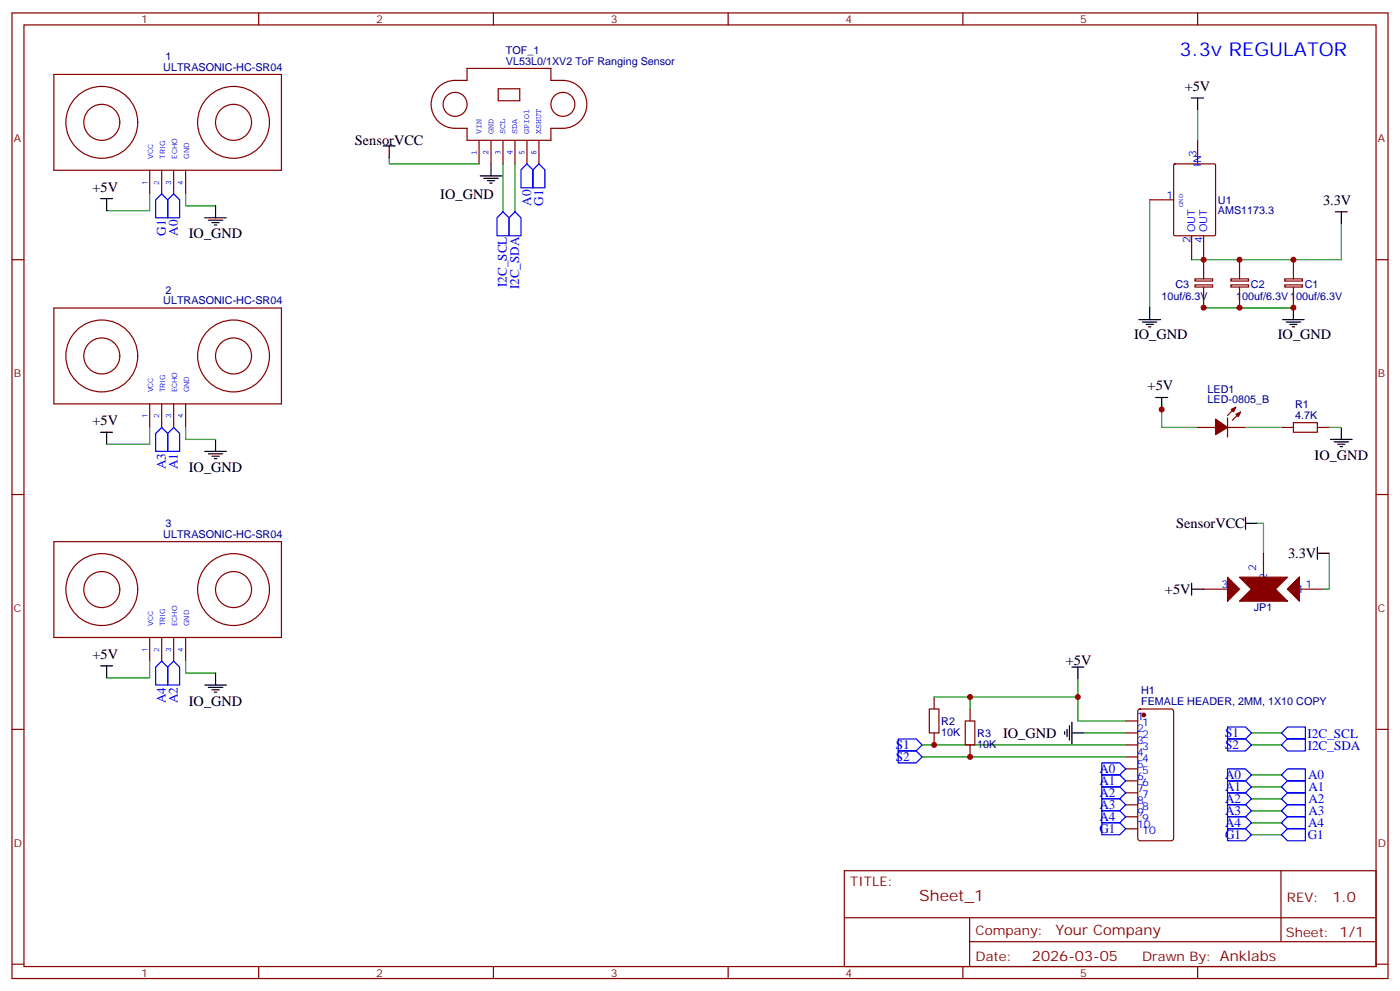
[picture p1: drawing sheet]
<svg xmlns="http://www.w3.org/2000/svg" width="412mm" height="292mm" viewBox="0 0 412 292" stroke-linecap="round" stroke-linejoin="round" font-family="sans-serif">
<g fill="none" stroke="#870000" stroke-width=".35">
<path d="M3.5 3.8h405.4v284.3h-405.4zM7.1 7.3h398.2v277.3h-398.2zM76.2 3.8v3.5M145.3 3.8v3.5M214.5 3.8v3.5M283.6 3.8v3.5M352.8 3.8v3.5M15.9 21.9h67v28.2h-67zM134.1 27.2a3.5 3.5 0 0 1 3.1 5.1 3.5 3.5 0 0 1-5.9 .6 3.5 3.5 0 0 1 2-5.6l.8-.1M146.8 26.1h6.3v3.6h-6.3zM165.8 23.7h-3.5v-3.6h-24.7v3.6a11 11 0 0 0-7.4 1.1 7.1 7.1 0 0 0-2.9 7.9 7.1 7.1 0 0 0 6.8 5.1h3.5v3.5h24.7v-3.5a11 11 0 0 0 7.3-1.2 7.1 7.1 0 0 0 3-7.9 7.1 7.1 0 0 0-6.8-5M165.8 27.2a3.5 3.5 0 0 1 3.2 5.1 3.5 3.5 0 0 1-6 .6 3.5 3.5 0 0 1 2.1-5.6l.7-.1"/>
<path d="M44.1 50.1v7M47.6 50.1v7M51.2 50.1v7M54.7 50.1v7M141.1 41.3v7M144.6 41.3v7M148.2 41.3v7M151.7 41.3v7M155.2 41.3v7M158.7 41.3v7M338.7 58.8h7M345.8 48.4l.3-.1h11.6l.3 .1 .1 20.7-.2 .3h-11.8l-.3-.2z"/>
<path d="M352.8 41.2v7.1M3.5 76.5h3.6M351 69.4v7.1M354.5 69.4v12.7M365.1 76.5v5.6M381 76.5v5.6M405.3 76.5h3.6M15.9 90.7h67v28.2h-67zM352 83.9h5.2v.6h-5.2zM352 82.1h5.2v.7h-5.2zM354.5 84.6v6M362.6 83.9h5.2v.6h-5.2z"/>
<path d="M362.6 82.1h5.2v.7h-5.2zM365.1 84.6v6M378.5 83.9h5.1v.6h-5.1zM378.5 82.1h5.1v.7h-5.1zM381 84.6v6M44.1 118.9v7M47.6 118.9v7M51.2 118.9v7M54.7 118.9v7M352.8 125.9h5.3M361.6 125.9h5.3M377.5 125.9h3.5"/>
<path d="M381 124.5h7.1v2.8h-7.1zM388.1 125.9h3.5M3.5 145.6h3.6M15.9 159.5h67v28.2h-67zM405.3 145.6h3.6M35.3 173.6a5.3 5.3 0 0 0-7.7-4.7 5.3 5.3 0 0 0-.7 9 5.3 5.3 0 0 0 8.3-3.4l.1-.9M40.6 173.6a10.6 10.6 0 0 0-15.5-9.4 10.6 10.6 0 0 0-1.2 18.1 10.6 10.6 0 0 0 16.6-7.4l.1-1.3M74.1 173.6a5.3 5.3 0 0 0-7.7-4.7 5.3 5.3 0 0 0-.7 9 5.3 5.3 0 0 0 8.3-3.4l.1-.9M79.4 173.6a10.6 10.6 0 0 0-15.5-9.4 10.6 10.6 0 0 0-1.1 18.1 10.6 10.6 0 0 0 16.5-7.4l.1-1.3M354.5 173.5h7.1M372.2 162.9v7.1M382.8 173.5h7"/>
<path d="M44.1 187.7v7M47.6 187.7v7M51.2 187.7v7M54.7 187.7v7M3.5 214.8h3.6M273.8 208.8h2.8v7h-2.8zM275.2 205.2v3.6M275.2 215.8v3.6M284.3 212.3h2.9v7.1h-2.9zM285.8 208.8v3.5M285.8 219.4v3.5M331.6 212.3h3.5"/>
<path d="M331.6 215.8h3.5M331.6 219.4h3.5M335.4 209l.4-.2h9.2l.7 .4v37.7l-.4 .6-9.5 .1-.6-.5-.1-37.6zM405.3 214.8h3.6M331.6 222.9h3.5M331.6 226.4h3.5M331.6 229.9h3.5M331.6 233.5h3.5M331.6 237h3.5M248.7 256.4h156.6v28.2h-156.6zM331.6 240.5h3.5M331.6 244.1h3.5"/>
<path d="M377.3 256.4v20.9M248.7 270.2h156.5M285.6 277.3h119.6M285.6 270.2v14.2M3.5 283.9h3.6M76.2 284.6v3.5M145.3 284.6v3.5M214.5 284.6v3.5M283.6 284.6v3.5M352.8 284.6v3.5M405.3 283.9h3.6"/>
<circle cx="30" cy="36" r="10.6"/>
<circle cx="30" cy="36" r="5.3"/>
<circle cx="68.8" cy="36" r="10.6"/>
<circle cx="68.8" cy="36" r="5.3"/>
<circle cx="30" cy="104.8" r="10.6"/>
<circle cx="30" cy="104.8" r="5.3"/>
<circle cx="68.8" cy="104.8" r="10.6"/>
<circle cx="68.8" cy="104.8" r="5.3"/>
</g>
<g fill="#870000" stroke="#870000" stroke-width=".35">
<path d="M358.1 123.4l3.5 2.5-3.5 2.1z"/>
<path d="M361.6 123v5.7z"/>
<path d="M361.6 122.3l1.4-1.4z"/>
<path d="M363 123.8l1.4-1.5z"/>
<path d="M362.7 120.6l1.4-.7-.7 1.4z"/>
<path d="M364.1 122l1.4-.7-.7 1.4z"/>
<path d="M382.8 170v7l-3.6-3.5z"/>
<path d="M365.1 170h14.1l-3.5 3.5 3.5 3.5h-14.1l3.6-3.5z"/>
<path d="M361.6 170l3.5 3.5-3.5 3.5z"/>
<circle cx="336.9" cy="210.5" r=".53"/>
</g>
<g fill="none" stroke="#008700" stroke-width=".35">
<path d="M352.8 32.4v8.8M44.1 57.1v4.9h-12.7M54.7 57.1v3.5h8.8M114.7 46.5v1.8h26.4M148.2 48.3v14.1M151.7 48.3v14.1M338.7 58.8v31.8M395.1 65.9v10.6h-44.1M354.5 90.6h26.5M342.2 118.8v7.1h10.6M44.1 125.9v4.9h-12.7M54.7 125.9v3.5h8.8"/>
<path d="M366.9 125.9h10.6M391.6 125.9h3.5M370.4 154.1h1.8v8.8M391.6 162.9v10.6h-1.8M44.1 194.7v4.9h-12.7M54.7 194.7v3.5h8.8M317.5 200v12.3h14.1M271.6 219.4h60M275.2 205.2h10.6v3.6M285.8 205.2h31.7M319.3 215.8h12.3M368.7 215.8h8.8"/>
<path d="M368.7 219.4h8.8M271.6 222.9h60M368.7 228.2h8.8M368.7 231.7h8.8M368.7 235.2h8.8M368.7 238.8h8.8M368.7 245.8h8.8M368.7 242.3h8.8"/>
</g>
<g fill="none" stroke="#00f" stroke-width=".35">
<path d="M47.6 57.1l1.8 1.7v5.3h-3.5v-5.3zM51.2 57.1l1.7 1.7v5.3h-3.5v-5.3zM155.2 48.3l1.8 1.7v5.3h-3.5v-5.3zM158.7 48.3l1.8 1.7v5.3h-3.5v-5.3zM148.2 62.4l1.7 1.7v5.3h-3.5v-5.3zM151.7 62.4l1.8 1.7v5.3h-3.6v-5.3zM47.6 125.9l1.8 1.7v5.3h-3.5v-5.3zM51.2 125.9l1.7 1.7v5.3h-3.5v-5.3zM47.6 194.7l1.8 1.7v5.3h-3.5v-5.3zM51.2 194.7l1.7 1.7v5.3h-3.5v-5.3zM264.6 217.6h5.3l1.7 1.8-1.7 1.7h-5.3zM361.6 214.1h5.3l1.8 1.7-1.8 1.8h-5.3z"/>
<path d="M361.6 217.6h5.3l1.8 1.8-1.8 1.7h-5.3zM377.5 215.8l1.7-1.7h5.3v3.5h-5.3zM377.5 219.4l1.7-1.8h5.3v3.5h-5.3zM264.6 221.1h5.3l1.7 1.8-1.7 1.7h-5.3zM324.6 238.8h5.2l1.8 1.7-1.8 1.8h-5.2zM324.6 235.2h5.2l1.8 1.8-1.8 1.8h-5.2zM324.6 231.7h5.2l1.8 1.8-1.8 1.7h-5.2zM324.6 228.2h5.2l1.8 1.7-1.8 1.8h-5.2zM324.6 224.6h5.2l1.8 1.8-1.8 1.8h-5.2zM361.6 226.4h5.3l1.8 1.8-1.8 1.7h-5.3zM361.6 229.9h5.3l1.8 1.8-1.8 1.8h-5.3zM361.6 233.5h5.3l1.8 1.7-1.8 1.8h-5.3z"/>
<path d="M361.6 237h5.3l1.8 1.8-1.8 1.7h-5.3zM377.5 228.2l1.7-1.8h5.3v3.5h-5.3zM377.5 231.7l1.7-1.8h5.3v3.6h-5.3zM377.5 235.2l1.7-1.7h5.3v3.5h-5.3zM377.5 238.8l1.7-1.8h5.3v3.5h-5.3zM324.6 242.3h5.2l1.8 1.8-1.8 1.7h-5.2zM361.6 244.1h5.3l1.8 1.7-1.8 1.8h-5.3zM361.6 240.5h5.3l1.8 1.8-1.8 1.8h-5.3zM377.5 242.3l1.7-1.8h5.3v3.6h-5.3zM377.5 245.8l1.7-1.7h5.3v3.5h-5.3z"/>
</g>
<g fill="none" stroke="#000" stroke-width=".35">
<path d="M351 28.9h3.5M352.8 28.9v3.5M29.6 58.5h3.6M31.4 58.5v3.5M112.9 43h3.5M114.7 43v3.5M141.5 51.8h6.3M142.5 52.5h4.3M143.6 53.2h2.1M144.3 53.9h.7M144.6 48.3v3.5M60.3 64.1h6.4"/>
<path d="M61.4 64.8h4.2M62.4 65.5h2.2M63.1 66.3h.8M63.5 60.6v3.5M393.3 62.4h3.6M395.1 62.4v3.5M335.5 94.1h6.3M336.5 94.8h4.3M337.6 95.5h2.1M338.3 96.2h.7M338.7 90.6v3.5M377.8 94.1h6.4"/>
<path d="M378.9 94.8h4.2M379.9 95.5h2.2M380.6 96.2h.8M381 90.6v3.5M340.4 117.1h3.6M342.2 117.1v3.5M29.6 127.3h3.6M31.4 127.3v3.5M60.3 132.9h6.4M61.4 133.6h4.2M62.4 134.3h2.2M63.1 135h.8"/>
<path d="M63.5 129.4v3.5M391.9 129.4h6.4M393 130.1h4.2M394.1 130.8h2.1M394.8 131.5h.7M395.1 125.9v3.5M366.9 154.1h3.5M366.9 152.3v3.6M351 173.5h3.5M351 171.7v3.6M388.1 162.9h3.5M388.1 161.1v3.6"/>
<path d="M29.6 196.1h3.6M31.4 196.1v3.5M63.5 198.2v3.5M315.7 196.4h3.6M317.5 196.4v3.6M60.3 201.7h6.4M61.4 202.4h4.2M62.4 203.1h2.2M63.1 203.8h.8M313.6 215.5v.7M314.3 214.8v2.1M315 213.7v4.2"/>
<path d="M315.7 215.8h3.6M315.7 212.7v6.3"/>
</g>
<g fill="#c00">
<circle cx="342.2" cy="120.6" r=".88"/>
<circle cx="365.1" cy="76.5" r=".88"/>
<circle cx="354.5" cy="90.6" r=".88"/>
<circle cx="365.1" cy="90.6" r=".88"/>
<circle cx="381" cy="90.6" r=".88"/>
<circle cx="354.5" cy="76.5" r=".88"/>
<circle cx="275.2" cy="219.4" r=".88"/>
<circle cx="285.8" cy="222.9" r=".88"/>
<circle cx="317.5" cy="205.2" r=".88"/>
<circle cx="285.8" cy="205.2" r=".88"/>
<circle cx="381" cy="76.5" r=".88"/>
</g>
<text font-size="5.6" fill="#00f" x="347.5" y="16.5">3.3v REGULATOR</text>
<text font-size="4.6" fill="#800" x="270.8" y="265.4">Sheet_1</text>
<g font-size="4.2">
<text x="349" y="26.8">+5V</text>
<text x="104.5" y="42.6">SensorVCC</text>
<text x="27.3" y="56.4">+5V</text>
<text x="129.7" y="58.5">IO_GND</text>
<text x="389.7" y="60.3">3.3V</text>
<text x="55.6" y="70.2">IO_GND</text>
<text x="334.1" y="99.8">IO_GND</text>
<text x="376.4" y="99.8">IO_GND</text>
<text x="338.1" y="115">+5V</text>
<text x="27.3" y="125.2">+5V</text>
<text x="387.2" y="135.5">IO_GND</text>
<text x="55.6" y="139">IO_GND</text>
<text x="346.5" y="155.5">SensorVCC</text>
<text x="379.4" y="164.3">3.3V</text>
<text x="343.2" y="174.9">+5V</text>
<text x="27.3" y="194">+5V</text>
<text x="314" y="195.7">+5V</text>
<text x="55.6" y="207.8">IO_GND</text>
<text x="295.5" y="217.2">IO_GND</text>
</g>
<g font-size="4.2" fill="#800">
<text x="392.5" y="265.7">1.0</text>
<text x="310.9" y="275.2">Your Company</text>
<text x="304" y="283">2026-03-05</text>
</g>
<g font-size="3.9" fill="#00f">
<text x="156.5" y="60.6" transform="rotate(-90 156.5 60.6)">A0</text>
<text x="160" y="60.6" transform="rotate(-90 160 60.6)">G1</text>
<text x="48.9" y="69.4" transform="rotate(-90 48.9 69.4)">G1</text>
<text x="52.4" y="69.4" transform="rotate(-90 52.4 69.4)">A0</text>
<text x="149.3" y="84.5" transform="rotate(-90 149.3 84.5)">I2C_SCL</text>
<text x="152.9" y="85.2" transform="rotate(-90 152.9 85.2)">I2C_SDA</text>
<text x="48.9" y="138.2" transform="rotate(-90 48.9 138.2)">A3</text>
<text x="52.4" y="138.2" transform="rotate(-90 52.4 138.2)">A1</text>
<text x="48.9" y="207" transform="rotate(-90 48.9 207)">A4</text>
<text x="52.4" y="207" transform="rotate(-90 52.4 207)">A2</text>
<text x="263.9" y="220.6">S1</text>
<text x="360.9" y="217.1">S1</text>
<text x="360.9" y="220.6">S2</text>
<text x="385.2" y="217.2">I2C_SCL</text>
<text x="385.2" y="220.7">I2C_SDA</text>
<text x="263.9" y="224.2">S2</text>
<text x="323.8" y="227.7">A0</text>
<text x="323.8" y="231.2">A1</text>
<text x="360.9" y="229.4">A0</text>
<text x="360.9" y="233">A1</text>
<text x="385.3" y="229.5">A0</text>
<text x="385.4" y="233.1">A1</text>
<text x="323.8" y="238.3">A3</text>
<text x="323.8" y="234.7">A2</text>
<text x="360.9" y="236.5">A2</text>
<text x="385.4" y="236.6">A2</text>
<text x="323.8" y="245.3">G1</text>
<text x="323.8" y="241.8">A4</text>
<text x="360.9" y="243.6">A4</text>
<text x="360.9" y="240">A3</text>
<text x="385.3" y="243.6">A4</text>
<text x="385.4" y="240.1">A3</text>
<text x="360.9" y="247.1">G1</text>
<text x="385.2" y="247.2">G1</text>
</g>
<g font-size="3.9" fill="#800">
<text x="250.5" y="261">TITLE:</text>
<text x="379.1" y="265.7">REV:</text>
<text x="287.4" y="275.2">Company:</text>
<text x="378.7" y="275.8">Sheet: 1/1</text>
<text x="287.4" y="282.9">Date:</text>
<text x="336.4" y="282.9">Drawn By: Anklabs</text>
</g>
<g font-size="3.2" fill="#800">
<text x="41.6" y="6.8">1</text>
<text x="110.8" y="6.8">2</text>
<text x="179.9" y="6.8">3</text>
<text x="249.1" y="6.8">4</text>
<text x="318.2" y="6.8">5</text>
<text x="4.1" y="41.9">A</text>
<text x="405.9" y="41.9">A</text>
<text x="4.1" y="111.1">B</text>
<text x="405.9" y="111.1">B</text>
<text x="4.1" y="180.2">C</text>
<text x="405.9" y="180.2">C</text>
<text x="4.1" y="249.3">D</text>
<text x="405.9" y="249.3">D</text>
<text x="41.6" y="287.6">1</text>
<text x="110.8" y="287.6">2</text>
<text x="179.9" y="287.6">3</text>
<text x="249.1" y="287.6">4</text>
<text x="318.2" y="287.6">5</text>
</g>
<g font-size="3.2" fill="#000080">
<text x="48.7" y="17.7">1</text>
<text x="149" y="15.9">TOF_1</text>
<text x="48.1" y="20.9">ULTRASONIC-HC-SR04</text>
<text x="149" y="19.1">VL53L0/1XV2 ToF Ranging Sensor</text>
<text x="358.8" y="60">U1</text>
<text x="358.8" y="63.1">AMS1173.3</text>
<text x="48.1" y="89.6">ULTRASONIC-HC-SR04</text>
<text x="48.7" y="86.5">2</text>
<text x="342.2" y="88.2">10uf/6.3V</text>
<text x="346.2" y="84.7">C3</text>
<text x="364.2" y="88.2">100uf/6.3V100uf/6.3V</text>
<text x="368.5" y="84.7">C2</text>
<text x="384.4" y="84.7">C1</text>
<text x="355.7" y="118.8">LED-0805_B</text>
<text x="355.7" y="115.7">LED1</text>
<text x="381.5" y="123.4">4.7K</text>
<text x="381.5" y="120.3">R1</text>
<text x="48.7" y="155.3">3</text>
<text x="48.1" y="158.4">ULTRASONIC-HC-SR04</text>
<text x="369.3" y="180">JP1</text>
<text x="336.1" y="207.6">FEMALE HEADER, 2MM, 1X10 COPY</text>
<text x="336.1" y="204.5">H1</text>
<text x="277.3" y="213.4">R2</text>
<text x="277.3" y="216.6">10K</text>
<text x="287.9" y="220.2">10K</text>
<text x="287.9" y="217">R3</text>
</g>
<g font-size="3.2" fill="#00f">
<text x="352.4" y="46.1" transform="rotate(-90 352.4 46.1)">3</text>
<text x="353.8" y="49.3" transform="rotate(-90 353.8 49.3)">IN</text>
<text x="343.6" y="58.5">1</text>
<text x="350.7" y="71.5" transform="rotate(-90 350.7 71.5)">2</text>
<text x="352.1" y="68.4" transform="rotate(-90 352.1 68.4)">OUT</text>
<text x="354.2" y="71.5" transform="rotate(-90 354.2 71.5)">4</text>
<text x="355.6" y="68.4" transform="rotate(-90 355.6 68.4)">OUT</text>
<text x="359.8" y="173.1">3</text>
<text x="370.1" y="168.2" transform="rotate(-90 370.1 168.2)">2</text>
<text x="373.2" y="170.7" transform="rotate(-90 373.2 170.7)">2</text>
<text x="384.5" y="173.1">1</text>
<text x="362.3" y="174.6">3</text>
<text x="382.1" y="174.6">1</text>
<text x="335" y="211.9">1</text>
<text x="335" y="215.5">2</text>
<text x="336.4" y="213.7">1</text>
<text x="335" y="219">3</text>
<text x="336.4" y="217.2">2</text>
<text x="336.4" y="220.8">3</text>
<text x="335" y="222.5">4</text>
<text x="335" y="226.1">5</text>
<text x="336.4" y="224.3">4</text>
<text x="336.4" y="227.8">5</text>
<text x="335" y="229.6">6</text>
<text x="335" y="233.1">7</text>
<text x="336.4" y="231.4">6</text>
<text x="335" y="236.6">8</text>
<text x="336.4" y="234.9">7</text>
<text x="336.4" y="238.4">8</text>
<text x="335" y="240.2">9</text>
<text x="335" y="243.7">10</text>
<text x="336.4" y="241.9">9</text>
<text x="336.4" y="245.5">10</text>
</g>
<g font-size="2.5" fill="#00f">
<text x="141.8" y="39.4" transform="rotate(-90 141.8 39.4)">VIN</text>
<text x="145.3" y="39.4" transform="rotate(-90 145.3 39.4)">GND</text>
<text x="148.9" y="39.4" transform="rotate(-90 148.9 39.4)">SCL</text>
<text x="152.4" y="39.4" transform="rotate(-90 152.4 39.4)">SDA</text>
<text x="155.9" y="39.4" transform="rotate(-90 155.9 39.4)">GPIO1</text>
<text x="159.4" y="39.4" transform="rotate(-90 159.4 39.4)">XSHUT</text>
<text x="140.4" y="45.6" transform="rotate(-90 140.4 45.6)">1</text>
<text x="143.9" y="45.6" transform="rotate(-90 143.9 45.6)">2</text>
<text x="147.5" y="45.6" transform="rotate(-90 147.5 45.6)">3</text>
<text x="151" y="45.6" transform="rotate(-90 151 45.6)">4</text>
<text x="154.5" y="45.6" transform="rotate(-90 154.5 45.6)">5</text>
<text x="158.1" y="45.6" transform="rotate(-90 158.1 45.6)">6</text>
</g>
<g font-size="2.1" fill="#00f">
<text x="45.1" y="46.8" transform="rotate(-90 45.1 46.8)">VCC</text>
<text x="48.7" y="46.8" transform="rotate(-90 48.7 46.8)">TRIG</text>
<text x="52.2" y="46.8" transform="rotate(-90 52.2 46.8)">ECHO</text>
<text x="55.7" y="46.8" transform="rotate(-90 55.7 46.8)">GND</text>
<text x="43.4" y="54.4" transform="rotate(-90 43.4 54.4)">1</text>
<text x="46.9" y="54.4" transform="rotate(-90 46.9 54.4)">2</text>
<text x="50.5" y="54.4" transform="rotate(-90 50.5 54.4)">3</text>
<text x="54" y="54.4" transform="rotate(-90 54 54.4)">4</text>
<text x="45.1" y="115.6" transform="rotate(-90 45.1 115.6)">VCC</text>
<text x="48.7" y="115.6" transform="rotate(-90 48.7 115.6)">TRIG</text>
<text x="52.2" y="115.6" transform="rotate(-90 52.2 115.6)">ECHO</text>
<text x="55.7" y="115.6" transform="rotate(-90 55.7 115.6)">GND</text>
<text x="43.4" y="123.2" transform="rotate(-90 43.4 123.2)">1</text>
<text x="46.9" y="123.2" transform="rotate(-90 46.9 123.2)">2</text>
<text x="50.5" y="123.2" transform="rotate(-90 50.5 123.2)">3</text>
<text x="54" y="123.2" transform="rotate(-90 54 123.2)">4</text>
<text x="45.1" y="184.4" transform="rotate(-90 45.1 184.4)">VCC</text>
<text x="48.7" y="184.4" transform="rotate(-90 48.7 184.4)">TRIG</text>
<text x="52.2" y="184.4" transform="rotate(-90 52.2 184.4)">ECHO</text>
<text x="55.7" y="184.4" transform="rotate(-90 55.7 184.4)">GND</text>
<text x="43.4" y="192" transform="rotate(-90 43.4 192)">1</text>
<text x="46.9" y="192" transform="rotate(-90 46.9 192)">2</text>
<text x="50.5" y="192" transform="rotate(-90 50.5 192)">3</text>
<text x="54" y="192" transform="rotate(-90 54 192)">4</text>
</g>
<text font-size="1.8" fill="#00f" x="348.5" y="60.9" transform="rotate(-90 348.5 60.9)">GND</text>
</svg>
